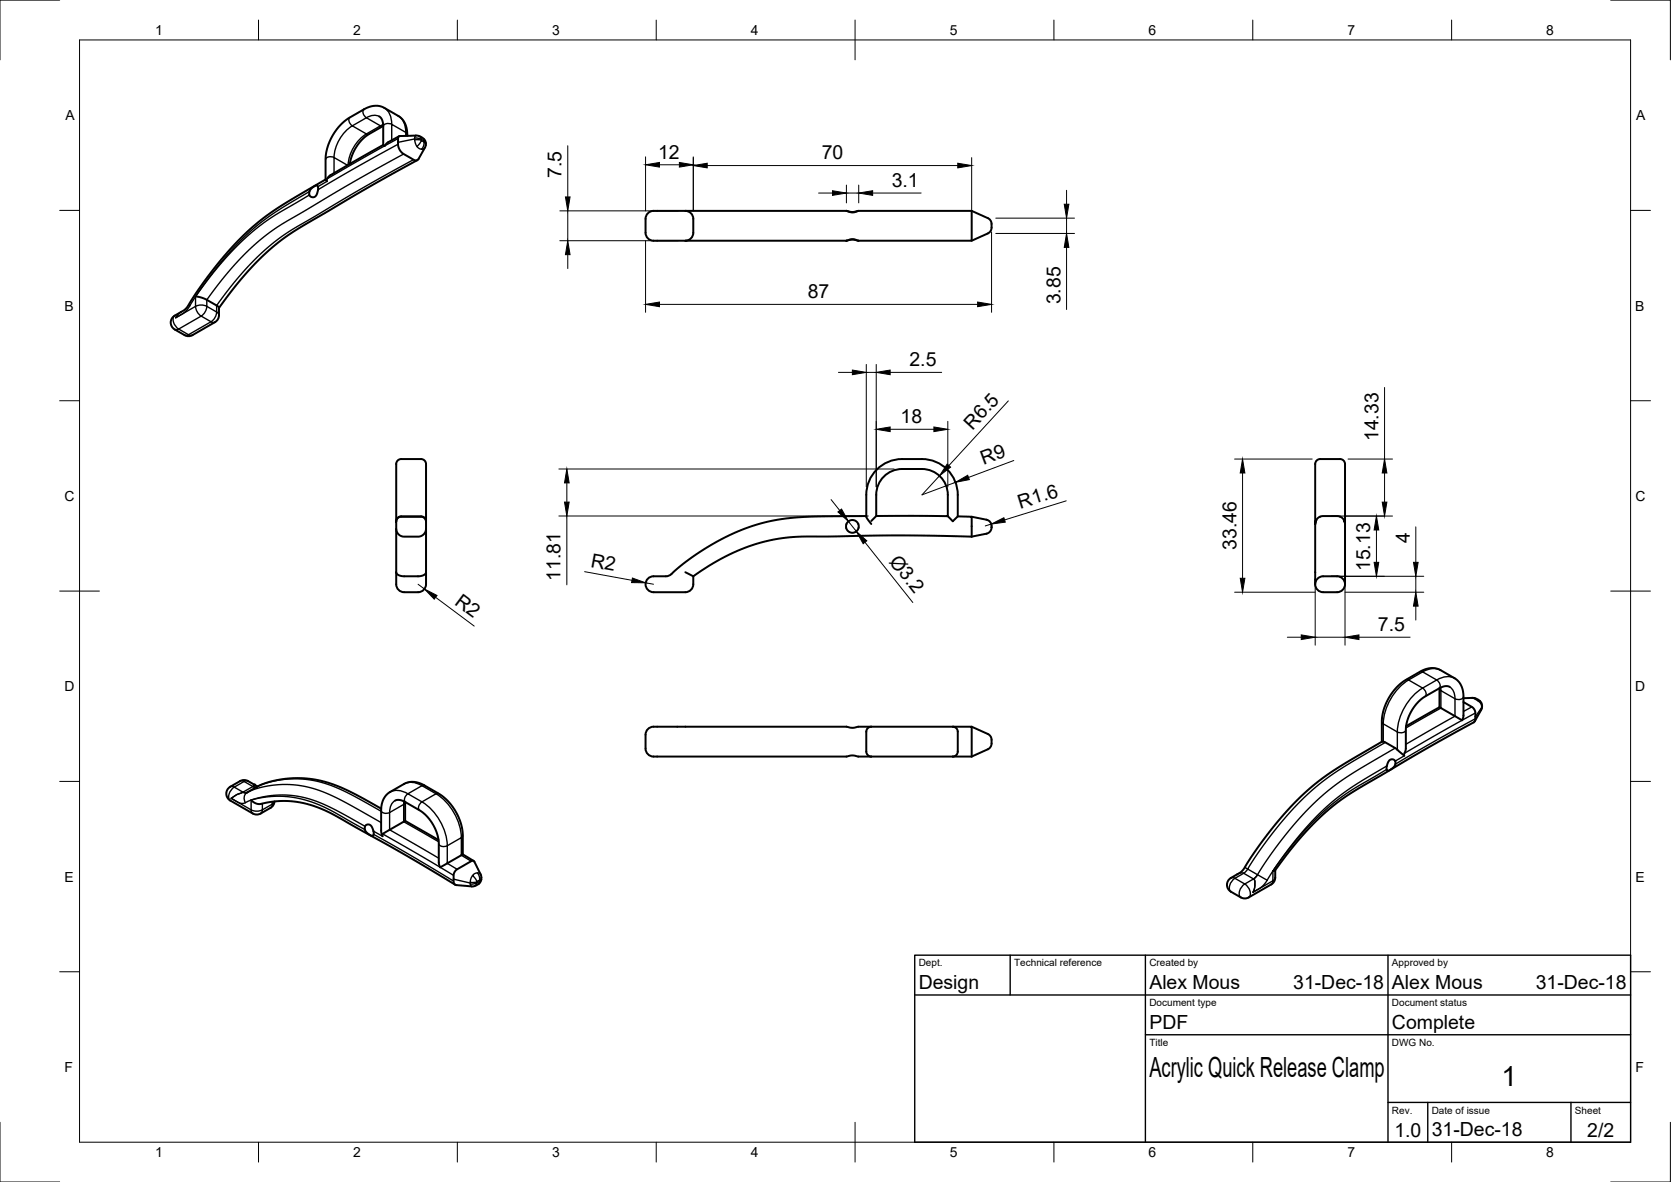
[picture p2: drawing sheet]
<svg xmlns="http://www.w3.org/2000/svg" width="420mm" height="297mm" viewBox="0 0 420 297" stroke-linecap="round" stroke-linejoin="round" font-family="sans-serif">
<!-- layer: Visible -->
<g fill="none" stroke="#000" stroke-width=".5">
<path d="M95.4 29.3l.6 .6 .3 1.1 .1 5.4M96.4 31.6l-4.1 2.4-1.6 1.5-1.8 2.7-.9 3M96.4 36.4l-13.3 7.6-.9 1M100.2 34.3l4.7-.2 1 .3 .8 .6 .3 .8v1l-1.9 3.4-.5 .1-.5-.1-2.7-1.5-.6-.6-.7-1.5v-1.8zM100.4 34.2l-2.9 1.6-.8 .9-.3-.3M102.4 34.1l-.1-1.6-.4-1.3-.7-1.2-.9-.8-3.8-2.1-1-.4h-1.8l-2 .7-5.1 3.1-1.7 1.7-1.4 2-1 2.3-.5 2.2-.1 6.4M78.3 47.4l1.1-.8h.3l.2 .3 .1 .8-.3 1-.3 .5-.4 .3h-.7l-.5-.5v-.9zM81.9 45.1l.3 .5M81.9 45.1l-12.6 7.5-3.5 2.5-3.4 2.9-3.6 3.6-3.4 3.9-4.6 6-3.7 5.7-.7 .7-.9 .5a3.8 3.8 0 0 0-2.4 1.8l-.1 1.3 .6 1 2.8 1.7 .8 .3 1.2-.3 5.7-3.2 .6-.6a3.9 3.9 0 0 0 .4-3.1l-.5-.4-2.9-1.7-2.5-.7M105 40.2l-15.5 8.7-13.9 8.2-4.5 3-4 3.3-3.9 3.9-4.1 4.7-4 5.4M172.3 53h-8a2 2 0 0 0-2 2v3.5a2 2 0 0 0 2 2h48.5M172.3 53a2 2 0 0 1 2 2v3.5a2 2 0 0 1-2 2"/>
<path d="M172.3 53h40.5l1.5 .3 1.5-.3h28.5M212.8 53l1.5 .4 1.6-.4M244.3 53l4.1 1.8a1.83 1.83 0 0 1 .9 1.8v.6a1.59 1.59 0 0 1-.9 1.5l-4.1 1.8M244.3 53v7.5h-28.5l-1.4-.3-1.6 .3 1.5-.4 1.6 .4M222.6 119.5a6.5 6.5 0 0 1 4.2-1.6h5a6.5 6.5 0 0 1 6.5 6.5v5.3h-18v-5.3a6.5 6.5 0 0 1 2.3-4.9zM99.6 131.1l.3-.9 .9-.4h5.3l.8 .5 .2 .8M99.6 131v-14.4a1.26 1.26 0 0 1 1.3-1.2h5a1.28 1.28 0 0 1 1.2 1.3v14.3M99.6 132.9v10.9M100 130.2l.8-.3 5.6 .1 .5 .4 .2 .6v2l-.2 .8-.6 .7-.9 .3-3.9 .1-.8-.3-.7-.5-.3-.9-.1-2.2zM107.1 132.9v10.9M217.8 129.7l-12 .1-5.3 .2-5.3 .7-4.5 1-5.5 2-5.6 2.8-5.9 3.7-4.5 3.7a2.63 2.63 0 0 1-1.8 .9h-3.1a2 2 0 0 0-2 2 2 2 0 0 0 2 2h8a2 2 0 0 0 2-2v-2M220.3 129.7l-1.2 1.2"/>
<path d="M238.3 129.7l1 1a.37 .37 0 0 0 .4 .2 .37 .37 0 0 0 .3-.3l.8-.8 3.5 .1v5M240.8 129.8v-5.4a9 9 0 0 0-9-9 17 17 0 0 0-8.5 .7 9 9 0 0 0-5.5 8.3v5.5l1.3 1.8M244.3 129.9l3.7 .7a1.62 1.62 0 0 1 1.3 1.6v.3a1.6 1.6 0 0 1-1.3 1.6l-3.7 .8M244.3 134.9l-20.6-.3-21.8 .2-4.7 .4-5.6 1.1-5.7 1.9-6 3-5.6 3.6-2-1M330.7 131.7l.2-.8 .4-.6 .6-.5 .8-.1 4.2 .1 .9 .7 .4 1.2M330.7 131.7v15.1M331 130.7l-.3 1zM337.9 130.7l.3 1zM338.2 131.7v-15.1a1.22 1.22 0 0 0-1.3-1.2h-5a1.28 1.28 0 0 0-1.2 1.3v15M338.2 131.7v15.1M338.2 131.7h.1M99.6 143.8l.6 .7 1.4 .3h4.2l1-.4 .3-.6"/>
<path d="M99.6 143.8v3a2 2 0 0 0 2 2h3.5a2 2 0 0 0 2-2v-3M331.3 145.4l.9-.5 .5-.1h3.5a2 2 0 0 1 2 2 2 2 0 0 1-2 2h-3.5a2 2 0 0 1-1.9-1.2 2 2 0 0 1 .5-2.2zM361.9 172.9v4.8M361.9 177.7l5.7 3.3 .4-1.1-.1-5.9-.6-1.8-1.1-1.4-4.3-2.5-1.8-.4-1.2 .1-1.2 .5-4.3 2.4-1.5 1.1-1.5 1.6-1.2 1.8-1 2-.7 3.3-.1 5.7M361.9 177.7l-8.4 4.8M364.5 172.6l-.8-.2-1.1 .2-4.3 2.5-1.6 1.2-1.3 1.6-1.1 2-.7 2.1-.1 6.2-.4 1.1M368 176.4l2.2 1.3 .6 .7 .2 .7v1.5l-.3 .9-15.6 8.7-13.9 8.2-4.5 3-3.7 3-3.7 3.6-4.3 4.9-4.4 5.8-.5 .2M368 175.5l2.8-.1 1 .6 .7 .7 .2 .7-.2 .8-1.7 3M62.1 199.2l3.5-2 3.5-1 4.5-.6 4.4 .1 3.6 .7 3.9 1.4 4.3 2.1 6 3.3M64.8 197.6l-.9-.4a3.8 3.8 0 0 0-2.7-1.2l-.8 .3-2.5 1.4a2 2 0 0 0 0 3.5l5.7 3.2 .8 .3 1.2-.3 2.4-1.4 .6-.5 .4-1.1M219.1 182.6h-3.3l-1.5 .3-1.5-.3h-46.2a6.3 6.3 0 0 0-3.3 .3 2 2 0 0 0-1 1.7l.1 4.1a2.29 2.29 0 0 0 2.8 1.4h47.6l1.5-.3 1.5 .3h3.3M219.1 182.6h20.5"/>
<path d="M219.1 190.1h20.5M219.1 182.6a1.25 1.25 0 0 0-1.3 1.3v5a1.25 1.25 0 0 0 1.3 1.2M239.6 182.6h4.7v7.5M239.6 190.1h4.7M239.6 182.6a1.25 1.25 0 0 1 1.2 1.3v5a1.25 1.25 0 0 1-1.2 1.2M244.3 182.6l4.4 2 .5 .6 .1 .7M249.3 185.9v.9a1.6 1.6 0 0 1-.9 1.5l-4.1 1.8M349.3 191.1l.6-.3 .6 .1 .3 .4 .1 .7-.7 1-1.3 .7-.2-.3-.1-.6zM353.1 189.9l-2.2-1.9-2.7-1.5-.7-.1-9.1 5.3-4.9 3.2-5 3.9-4.9 5-6 7.4-5 7.4-1.5 1.1a3.8 3.8 0 0 0-2.4 1.8l-.1 1.3 .6 1 2.8 1.7 .8 .3 1.2-.3 5.6-3.2 .7-.6a3.9 3.9 0 0 0 .3-3M63.1 201l1 .8 1 .3 4.6-.8 4.4 .1 3.4 .7 3.3 1.2 3.5 1.6 14.8 8.3 15.4 9.1M91.9 207.5l.8-.3 .7 .4 .6 1.6-.2 .9-.9-.3-.9-.8-.3-.8zM96.2 210.2l-.4-1.4v-5.5l.3-1.5 .6-1.4 1.2-1.2 4-2.3 1.4-.4 1.5 .1 1.6 .6 4.6 2.7 1.8 1.6 1.4 1.8 1.3 2.4 .7 2.5 .2 6.5"/>
<path d="M99.3 201.2l.9-.2 1 .2 4.3 2.4 1.6 1.3 1.3 1.6 1.2 2.1 .6 2.1 .1 6.1 .2 .8a.41 .41 0 0 0 .4 .3 .41 .41 0 0 0 .4-.3l5.1-2.9M101.9 206.3l-5.7 3.3M101.9 201.5v4.8l8.4 4.8M114.6 218.7l3.9-2.3 .6-.1 1.8 3.6v1.5l-.6 .8-1.3 .5-4.5-.3-.4-.7v-1.7zM116.4 214.7l2.7 1.7"/>
<circle cx="214.3" cy="132.3" r="1.6"/>
</g>
<!-- layer: Visible Narrow -->
<g fill="none" stroke="#000" stroke-width=".35">
<path d="M88 29.5a1.49 1.49 0 0 0 .6 2.1M88.6 31.6l3.5 2.1M88.6 31.6a10.1 10.1 0 0 0-4.6 8 1.49 1.49 0 0 0-2.1 .5M91.5 27.5a1.49 1.49 0 0 0 .6 2.1M92.1 29.6l-3.5 2M92.1 29.6l3.6 2M92.1 33.7a10.2 10.2 0 0 0-4.6 7.7M92.1 33.7h.7M95.4 29.3a3.2 3.2 0 0 0-3.3 .3M95.7 31.6l-3.6 2.1M95.7 31.6l.6 .1M96.3 31.3l-.6 .3"/>
<path d="M96.6 27.1a4.4 4.4 0 0 1 1.9 4.1 1.49 1.49 0 0 0-2.1 .5M100.1 34.8l-17.9 10.2v.6l-2.3 1.3M100.1 36.3l-10.7 5.9-9.4 5.5M100.2 29.1a4.4 4.4 0 0 1 1.8 4.2l.4 .5M101.5 38.7l-16.2 9.1-14.2 8.4-4.2 2.9-4.9 4.3-5 5.4-5 6.6v1.6M102 34.2v-.9l-3.5-2.1v4.1M104.2 34.9l-4.1 .9M104.3 34.7a1.44 1.44 0 0 1 1.6 .4l-1.6 .1M104.6 34.1l-.3 .2-.1 .8 .6 1.7M105.3 34.2l.4 .3 .2 .5 .7 .4-.1-.5M106.8 37.1l-.3 .3-.5 .1M107 36.5l-.2-.7-.9-.5-.9 1.3a.42 .42 0 0 0 0 .5 .42 .42 0 0 0 .4 .2l.6 .2"/>
<path d="M107.1 36l-.5-.6-.1 1.1-.5 1M77.8 49l-9.7 5.7-2.8 2-3 2.5-3.3 3.2-3 3.3-3.3 4-3.3 4.5M77.8 48.1l-9.7 6-3.3 2.5-3.2 2.8-3.6 3.6-3.7 4.5-3.8 5.1-2.8 4.2M87.4 41.5l-3.4-1.9v3.9M104 40.1l-17 9.6-13.4 7.9-4.3 2.9-5 4.5-4.8 5.3-5 6.5v1.6M43.9 79.3a2.18 2.18 0 0 0 .7 3.2l.3 .2M47.4 76.7l.3 .1M47.7 76.8l-1.4 1.7-2.1 1.4 .6-.9 .7-.6M49.2 77l-5 2.9M49.2 74.5v2.5M49.2 77l1.4-.4 1.4 .4M49.2 77l.4 1.4 1 1"/>
<path d="M50.6 79.4l-5.7 3.3M50.6 79.4l2.5 1.5M52 77l2.5 1.4M52 77l-.4 1.4-1 1M54.5 78.4l-.4 1.4-1 1.1M54.5 78.4l.4 .4 .2 .4M44.9 82.7l2.5 1.4M44.9 82.7l-.5 .2-.5-.1M47.4 84.1l-.5 .2-.5-.1M47.4 84.1l.5 .2 .5-.1M53.1 80.9l-5.7 3.2M53.1 80.9l.5 .1h.5"/>
<path d="M353.6 170.8l.6 .1M354.2 170.9l3.5 2 3.5-2M354.2 170.9a14.1 14.1 0 0 0-6.4 11M357.1 168.8h.6M357.7 168.8l-3.5 2.1M357.7 168.8l3.5 2.1M358.3 175a1.49 1.49 0 0 0-.6-2.1 14.1 14.1 0 0 0-6.4 11M361.2 170.9a1.49 1.49 0 0 1 .7 2.1M361.9 173l.4 .6M362.2 168.4a4.4 4.4 0 0 0-4.5 .4M362.3 172.8v.8M362.3 173.6v4.3l-8.8 5"/>
<path d="M362.3 173.6l3.5 2v4.4l-12.3 7.1M364.5 172.6a3.3 3.3 0 0 1 1.3 3 1.49 1.49 0 0 0 2.2-.5M365.7 170.4a4.4 4.4 0 0 0-4.5 .5M370.1 177.6l-2.1 1.2M370.1 175.4h.3M370.8 175.5l-.4-.1 1.2 .7 .5 .1M371 179.2l-17.9 10.1v.6l-2.3 1.4M371.6 176.1l.9 1-.1 1.3M372.5 177.8l-1.5 2.3M372.6 177.7l-.1 .3M372.6 177.2l-.1 .4M57.9 197.7l.5-.1 .5 .2"/>
<path d="M58.9 197.8l2.2 1.3M58.9 197.8a2.72 2.72 0 0 0-1.2 3.2l.2 .2M60.4 196.3l.4-.1 .6 .2M61.1 199.1l-1.6 .6-1.4 .9 5 2.9M61.1 199.1l.5 .2 .5-.1M61.4 196.4l2.2 1.3M61.4 196.4l-2.5 1.4M62.1 199.2a1.84 1.84 0 0 0-.4 2.5M62.1 199.2l-.4 .1-.6-.2-1.5 .6-1.5 .9 2.2 1.2 .7 .1 .7-.2M62.2 199.1l3.1-1.1 4-.7 4.1-.1 3.8 .5 3.3 1 3.7 1.6 11.6 6.4M62.4 196.3l-.5-.1-.5 .2M63.6 197.7l-2.5 1.4"/>
<path d="M63.9 197.2l-.3 .5 1 .1-1-.1zM64.6 197.7l3-1.1 3.9-.7 3.7-.2 3.8 .5 3.3 .9 3.4 1.3 10.1 5.5M98.1 199a4.4 4.4 0 0 1 4.5 .5 1.49 1.49 0 0 0-.7 2.1M101.6 197a4.4 4.4 0 0 1 4.5 .4M106.1 197.4l-3.5 2.1 3.5 2M106.1 197.4l3.5 2.1M106.7 197.4h-.6M109.6 199.5l-3.5 2M109.6 199.5a14 14 0 0 1 6.4 11l.4-.5M110.3 199.4l-.7 .1M347.4 181.4l.4 .5M347.8 181.9v4.5"/>
<path d="M347.8 181.9l3.5 2M348.3 186.6l-9 5.3-4.6 3-4.4 3.4-4.2 4-3.2 3.5-3.3 4.1-3.4 4.6-2.5 3.9 2.5 1.4M348.7 193.4l-9.7 5.7-2.8 2-3 2.5-3.1 3-3.2 3.5-3.3 4-3.3 4.5M348.7 192.5l-9.7 6-3.3 2.4-3.2 2.9-3.6 3.6-3.7 4.5-3.8 5-2.8 4.3M350.8 188l-12.5 7.5-3.8 2.7-3.2 2.8-3.8 3.8-3.9 4.6-4.2 5.5-3.2 4.9M351.3 183.9v4.5M353.5 183.4a1.49 1.49 0 0 1-2.2 .5M371 180.6l-10.7 5.9-9.4 5.5M61.7 201.7l2.8-1.1 3.7-.7 3.6-.1 3.8 .4 3.2 .9 3.3 1.3 9.7 5.3M63.1 201.1v2.4M63.1 203.5l1.5 .4 1.4-.4M63.1 203.5l.2 .6 .3 .3"/>
<path d="M63.3 201l3.4-.7 3.3-.2 3.2 .2 3.1 .6 3 1 2.8 1.2 9.7 5.4M66 201.9v1.6M66 203.5l-.1 .6-.3 .3M68.4 201.5v.6M68.4 202.1l-2.4 1.4M68.4 202.1l-.1 .6-.3 .3M69 201.4l-.6 .7M93.9 208.9l2.3 1.3v-.6l17.9 10.4M93.9 209.7l9.5 5.3 10.7 6.4M99.3 201.2a3.3 3.3 0 0 0-1.3 3 1.49 1.49 0 0 1-2.2-.5M101.6 201.4l-.1 .8 .4-.6M106.1 201.5a1.49 1.49 0 0 0-.6 2.1"/>
<path d="M106.1 201.5a14.1 14.1 0 0 1 6.4 11 1.49 1.49 0 0 1-2.2-.5M110.3 211.5l-8.8-5v-4.3l-3.5 2v4.3l12.3 7.2M118.5 216.4l-2.5-1.5v-4.4l-3.5 2v4.5l2.4 1.5M119 219.8l1-.4 .5 .8 .1 1-.7 .4-.4-.8-.7-.8zM120 219.4h.5l.3 .3M312.7 219.5l-.6-.1-1 .3M312.7 219.5l2.5 1.4M312.7 219.5l-2.2 1.2M313 218l.7 .4-1 1.1M316.2 219.8l-1 1.1 .3 .5v1.2l-.5 1.6 2.3-1.4 1.3-1.6M316.2 219.8l2.4 1.4M316.2 219.8l-1 1.1"/>
<path d="M320.1 218.9v2.4M114.1 220.9l4.1 1M118.2 221.7l.9 .1 .8-.2v.1a1.56 1.56 0 0 1-1.7 .4M118.8 220l-.4 .8-.2 1 .1 .7 .3 .3M121 221l-.2 .3-.9 .5-.2 .6-.5 .3M121 220.5l-.4 .7-.1 .8M309.5 220.6l.5-.1 .5 .2M310.5 220.7l2.5 1.4M310.5 220.7a2.72 2.72 0 0 0-1.2 3.2l.2 .2M313 222.1a2.72 2.72 0 0 1 1.2 3.2l-.2 .2M313 222.1a2.72 2.72 0 0 0-1.2 3.2l.2 .2M315.2 220.9l.3 .5v1.2l-.5 1.6 5.1-2.9"/>
<path d="M315.2 220.9l-2.2 1.2M320.1 221.3l-.2 .6-.3 .4M320.6 220.5l-.1 .5-.4 .3"/>
</g>
<!-- layer: Visible -->
<circle cx="63.9" cy="197.2" r=".25" fill="#000"/>
<!-- layer: Border -->
<g fill="none" stroke="#000" stroke-width=".25">
<path d="M15 0h-15v15M20 10h390v277h-390zM65 5v5M115 5v5M165 5v5M215 5v10M265 5v5M315 5v5M365 5v5M405 0h15v15M15 52.9h5M410 52.9h5"/>
<path d="M15 100.7h5M410 100.7h5M15 148.5h10M405 148.5h10M15 196.4h5M410 196.4h5M15 244.2h5M410 244.2h5M0 282v15h15M65 287v5M115 287v5M165 287v5"/>
<path d="M215 282v10M265 287v5M315 287v5M365 287v5M420 282v15h-15"/>
</g>
<!-- layer: TitleBlock -->
<path d="M230 240h180v47h-180zM230 250h180M254 240v10M288 240v47M349 240v47M288 260h122M349 277h61M359 277v10M395 277v10" fill="none" stroke="#000" stroke-width=".35"/>
<!-- layer: Dimensions -->
<g fill="none" stroke="#000" stroke-width=".25">
<path d="M142.8 36.6v12.9M162.3 39.4v13.6M174.3 39.4v13.6M244.3 39.6v13.4M140.8 53h29.8M142.8 53v7.5M165.8 41.4h5M177.8 41.6h63M205.8 48.5h3.5M212.8 46.5v4.5M212.8 48.5h3.1M215.9 46.5v4.5"/>
<path d="M219.4 48.5h12.2M249.3 58.3v20.2M250.4 54.8h19.8M250.4 58.7h19.8M268.2 47.8v3.5M268.2 54.8v3.9M140.8 60.5h29.8M142.8 64v3.5M162.3 60.5v18M165.8 76.5h80M268.2 62.2v15.6M210.8 93.6h3.5"/>
<path d="M217.8 91.6v30.8M217.8 93.6h2.5M220.3 91.6v30.8M223.8 93.6h13M348.1 97.4v18M140.5 117.9h84.3M223.8 107.9h11M236.2 119.6l-4.4 4.8 8.4-3.2M238.3 105.9v16.5M253.5 100.8l-14.9 16.2M254.9 115.7l-11.4 4.3M310.4 115.4h19.5"/>
<path d="M312.4 118.9v26.4M338.9 115.4h11.2M348.1 118.9v7.3M140.5 129.7h77.8M142.5 121.4v4.8M142.5 129.7v17.3M209 125.5l2.1 2.8M213.3 131l2 2.5M215.8 131.7a1.6 1.6 0 0 1-1.5 2.2M217.5 136.3l12 15.1M249.2 131.7l-1.5 .5M268.1 125.9l-15.5 4.8"/>
<path d="M334.7 129.7h15.4M346.1 133.2v8.1M356 132.4v8.9M105.1 146.8l1.6 1.2M109.5 150.1l9.7 7.2M147 143.7l11.9 2.1M162.4 146.5l1.9 .3M310.4 148.8h20.3M330.7 145.6v16.5M334.7 144.8h23.3M338.2 148.8h19.8M338.2 145.6v16.5"/>
<path d="M356 144.8v4M356 152.3v3.5M323.7 160.1h3.5M330.7 160.1h7.5M341.7 160.1h12.9"/>
</g>
<g fill="#000" stroke="#000" stroke-width=".25">
<path d="M142.2 49.5h1.1l-.5 3.5zM162.3 41.4l3.5-.6v1.2zM170.8 40.8l3.5 .6-3.5 .6zM174.3 41.6l3.5-.6v1.2zM209.3 47.9l3.5 .6-3.5 .6zM215.9 48.5l3.5-.6v1.2zM240.8 41l3.5 .6-3.5 .6zM267.6 51.3h1.2l-.6 3.5zM142.8 60.5l.5 3.5h-1.1zM162.3 76.5l3.5-.6v1.2zM245.8 75.9l3.5 .6-3.5 .6zM268.2 58.7l.6 3.5h-1.2z"/>
<path d="M214.3 93l3.5 .6-3.5 .6zM220.3 93.6l3.5-.6v1.2zM220.3 107.9l3.5-.6v1.2zM234.8 107.3l3.5 .6-3.5 .6zM238.2 116.6l.8 .8-2.8 2.2zM240.2 121.2l3.1-1.8 .4 1.1zM312.4 115.4l.6 3.5h-1.2zM348.1 115.4l.6 3.5h-1.1zM142.5 117.9l.6 3.5h-1.2zM141.9 126.2h1.2l-.6 3.5zM210.7 128.7l.9-.8 1.7 3.1zM215.3 133.5l2.6 2.4-.9 .7z"/>
<path d="M249.2 131.7l3.2-1.6 .4 1.1zM346.1 129.7l.6 3.5h-1.2zM347.6 126.2h1.1l-.6 3.5zM106.7 148l3.2 1.6-.7 1zM159 145.3l3.4 1.2-3.6-.1zM311.8 145.3h1.2l-.6 3.5zM327.2 159.6l3.5 .5-3.5 .6zM338.2 160.1l3.5-.5v1.1zM345.5 141.3h1.2l-.6 3.5zM356 148.8l.6 3.5h-1.2zM355.4 141.3h1.2l-.6 3.5z"/>
</g>
<g font-size="7">
<text x="289" y="270.5">Acrylic Quick Release Clamp</text>
<text x="377.6" y="272.9">1</text>
</g>
<g font-size="4.9">
<text x="165.5" y="39.9">12</text>
<text x="206.6" y="40">70</text>
<text x="141.2" y="44.7" transform="rotate(-90 141.2 44.7)">7.5</text>
<text x="224.2" y="47">3.1</text>
<text x="203.1" y="74.9">87</text>
<text x="266.6" y="76.5" transform="rotate(-90 266.6 76.5)">3.85</text>
<text x="228.7" y="92">2.5</text>
<text x="226.4" y="106.3">18</text>
<text x="244.5" y="108.3" transform="rotate(-47 244.5 108.3)">R6.5</text>
<text x="346.6" y="110.9" transform="rotate(-90 346.6 110.9)">14.33</text>
<text x="247.3" y="116.9" transform="rotate(-21 247.3 116.9)">R9</text>
<text x="256.5" y="127.8" transform="rotate(-17 256.5 127.8)">R1.6</text>
<text x="354.5" y="136.4" transform="rotate(-90 354.5 136.4)">4</text>
<text x="148.4" y="142.4" transform="rotate(10 148.4 142.4)">R2</text>
<text x="223.4" y="141.1" transform="rotate(52 223.4 141.1)">Ø3.2</text>
<text x="310.9" y="138.2" transform="rotate(-90 310.9 138.2)">33.46</text>
<text x="344.5" y="143.5" transform="rotate(-90 344.5 143.5)">15.13</text>
<text x="141" y="146" transform="rotate(-90 141 146)">11.81</text>
<text x="114.1" y="151.7" transform="rotate(37 114.1 151.7)">R2</text>
<text x="346.5" y="158.6">7.5</text>
<text x="231" y="248.5">Design</text>
<text x="289" y="248.5">Alex Mous</text>
<text x="325.2" y="248.5">31-Dec-18</text>
<text x="350" y="248.5">Alex Mous</text>
<text x="386.2" y="248.5">31-Dec-18</text>
<text x="289" y="258.5">PDF</text>
<text x="350" y="258.5">Complete</text>
<text x="350.6" y="285.7">1.0</text>
<text x="360" y="285.5">31-Dec-18</text>
<text x="399.1" y="285.7">2/2</text>
</g>
<g font-size="3.5">
<text x="39" y="8.8">1</text>
<text x="88.8" y="8.8">2</text>
<text x="138.8" y="8.8">3</text>
<text x="188.7" y="8.8">4</text>
<text x="238.8" y="8.8">5</text>
<text x="288.7" y="8.8">6</text>
<text x="338.8" y="8.8">7</text>
<text x="388.8" y="8.8">8</text>
<text x="16.4" y="30.2">A</text>
<text x="411.4" y="30.2">A</text>
<text x="16.2" y="78">B</text>
<text x="411.2" y="78">B</text>
<text x="16.2" y="125.9">C</text>
<text x="411.2" y="125.9">C</text>
<text x="16.2" y="173.7">D</text>
<text x="411.2" y="173.7">D</text>
<text x="16.2" y="221.5">E</text>
<text x="411.2" y="221.5">E</text>
<text x="16.2" y="269.4">F</text>
<text x="411.2" y="269.4">F</text>
<text x="39" y="290.8">1</text>
<text x="88.8" y="290.8">2</text>
<text x="138.8" y="290.8">3</text>
<text x="188.7" y="290.8">4</text>
<text x="238.8" y="290.8">5</text>
<text x="288.7" y="290.8">6</text>
<text x="338.8" y="290.8">7</text>
<text x="388.8" y="290.8">8</text>
</g>
<g font-size="2.5">
<text x="231" y="242.8">Dept.</text>
<text x="255" y="242.8">Technical reference</text>
<text x="289" y="242.8">Created by</text>
<text x="350" y="242.8">Approved by</text>
<text x="289" y="252.8">Document type</text>
<text x="350" y="252.8">Document status</text>
<text x="289" y="262.8">Title</text>
<text x="350" y="262.8">DWG No.</text>
<text x="350" y="279.8">Rev.</text>
<text x="360" y="279.8">Date of issue</text>
<text x="396" y="279.8">Sheet</text>
</g>
</svg>
